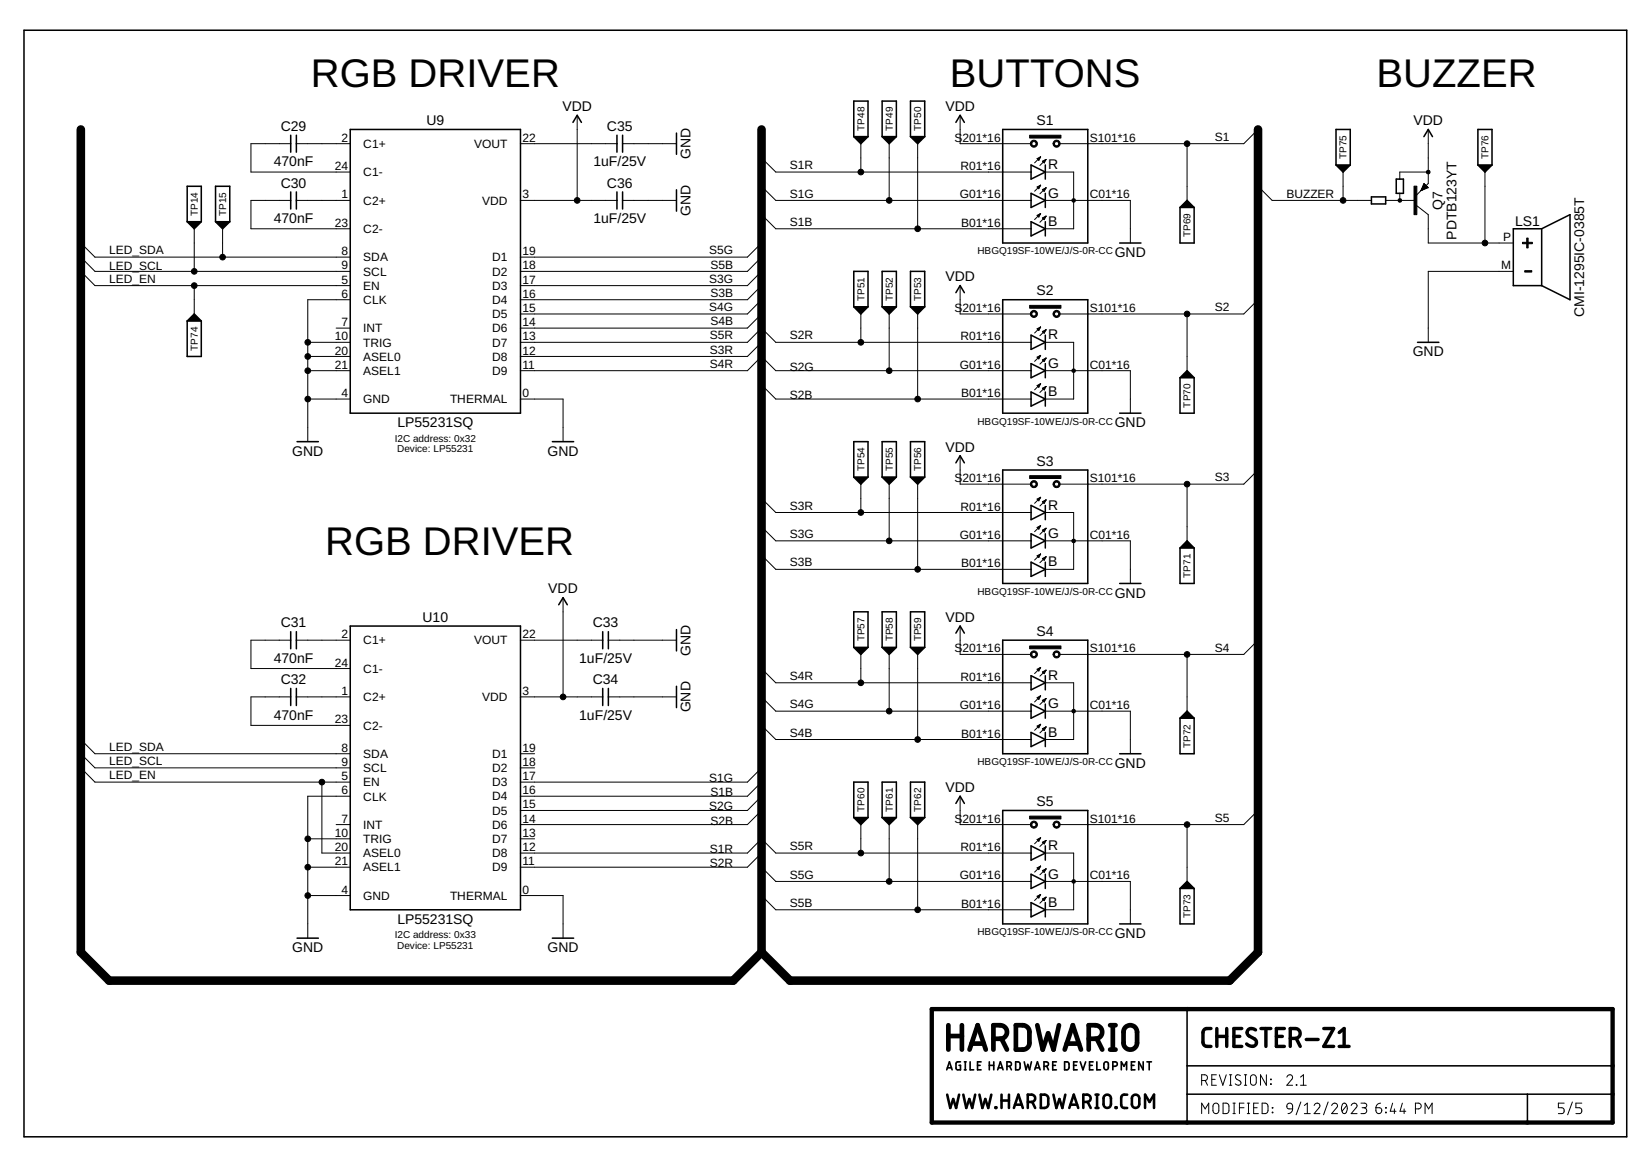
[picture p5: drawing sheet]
<svg xmlns="http://www.w3.org/2000/svg" width="297mm" height="210mm" viewBox="0 0 297 210" stroke-linecap="round" stroke-linejoin="round" font-family="sans-serif">
<g fill="none" stroke="#000" stroke-width=".18">
<path d="M52.3 25.8h-7.2v5.1h17.9M52.3 36h-7.2v5.1h17.9M53.3 25.8h9.7M53.3 36h9.7M93.6 25.8h17.4M93.6 36h17.4M103.8 20.7v15.3M112 25.8h9.7M112 36h9.7M137 33.5l2.6 2.5h45.9M137 28.4l2.6 2.5h45.9M137 38.6l2.6 2.5h45.9"/>
<path d="M154.9 25.8v5.1M160 25.8v10.2M165.1 25.8v15.3M172.7 20.7v5.1h12.8M186.7 28.6l.1 .2M186.7 33.7l.1 .2M186.7 38.8l.1 .2M187.2 28.2l-1.1 1.1M187.2 28.2l-.6 .3 .1 .1M187.2 28.2l-.3 .7-.1-.1M187.2 28.2l-.4 .6M187.2 28.2l-.5 .4"/>
<path d="M187.2 33.3l-1.1 1.1M187.2 33.3l-.6 .3 .1 .1M187.2 33.3l-.3 .7-.1-.1M187.2 33.3l-.4 .6M187.2 33.3l-.5 .4M187.2 38.4l-1.1 1.1M187.2 38.4l-.6 .3 .1 .1M187.2 38.4l-.3 .7-.1-.1M187.2 38.4l-.4 .6M187.2 38.4l-.5 .4M187.6 29.1l.2 .1M188.1 36h15.3v7.7"/>
<path d="M188.1 30.9h5.1v10.2h-5.1M188.2 28.7l-1.1 1.1M188.2 28.7l-.3 .6-.1-.1M188.2 28.7l-.7 .3 .1 .1M188.2 28.7l-.6 .4M188.2 28.7l-.4 .5M188.2 33.8l-1.1 1.1M188.2 33.8l-.3 .6h-.1M188.2 33.8l-.7 .3 .3 .3M188.2 33.8l-.6 .4M188.2 33.8l-.4 .6M188.2 38.9l-1.1 1.1"/>
<path d="M188.2 38.9l-.3 .6h-.1M188.2 38.9l-.7 .3 .3 .3M188.2 38.9l-.6 .4M188.2 38.9l-.4 .6M213.6 25.8v10.2M226.3 23.3l-2.5 2.5h-33.2M226.3 33.5l2.6 2.5h17.8M241.6 30.9v5.1M249.3 36h5.4M251.8 34.8v1.2M254.7 36.8l2.3 1.8v5.1h15.3M255.7 34.3l-1 1"/>
<path d="M256.2 33.1l-.5 1.2M256.3 33.1l-.6 1.2M256.4 33.2l-.7 1.1M256.4 33.3l-.7 1M256.5 33.3l-.3-.3-.5 1.3M256.5 33.3l.1 .1M256.5 33.3l-.8 1M256.6 33.4l.4 .4-1.3 .5M256.6 33.4l-.9 .9M256.7 33.5l-1 .8M256.8 33.6l-1.1 .7M256.9 33.7l-1.2 .6"/>
<path d="M257 23.3v9.7l-1.3 1.3M257 30.9h-5.2v1.3M267.2 30.9v12.8M14.5 46.2l2.6 2.6h45.9M14.5 48.8l2.6 2.6h45.9M14.5 43.7l2.6 2.5h45.9M34.9 41.1v7.7M34.9 51.4v5.1M40 41.1v5.1M60.5 59h2.5M63 53.9h-7.6v25.5M137 51.4l-2.5 2.5h-40.9"/>
<path d="M137 46.2l-2.5 2.6h-40.9M137 48.8l-2.5 2.6h-40.9M137 43.7l-2.5 2.5h-40.9M137 53.9l-2.5 2.6h-40.9M137 56.5l-2.5 2.5h-40.9M154.9 56.5v5.1M160 56.5v10.2M165.1 56.5v15.3M172.7 51.4v5.1h12.8M186.7 59.2l.1 .2M187.2 58.8l-1.1 1.1M187.2 58.8l-.6 .3 .1 .1"/>
<path d="M187.2 58.8l-.3 .7-.1-.1M187.2 58.8l-.4 .6M187.2 58.8l-.5 .4M187.6 59.7l.2 .2M188.2 59.3l-1.1 1.1M188.2 59.3l-.3 .6h-.1M188.2 59.3l-.7 .3 .1 .1M188.2 59.3l-.6 .4M188.2 59.3l-.4 .6M213.6 56.5v10.2M226.3 53.9l-2.5 2.6h-33.2M272.3 48.8h-15.3v12.8"/>
<path d="M55.4 71.8h7.6M55.4 64.1h7.6M55.4 66.7h7.6M55.4 61.6h7.6M93.6 71.8h7.7v7.6M93.6 66.7h40.9l2.5-2.6 2.6 2.6h45.9M93.6 61.6h40.9l2.5-2.6 2.6 2.6h45.9M137 69.2l2.6 2.6h45.9M137 61.6l-2.5 2.5h-40.9M186.6 64.2l.6-.3-.3 .7zM186.6 69.3l.6-.3-.3 .7zM187.2 63.9l-1.1 1.1"/>
<path d="M187.2 63.9l-.4 .6M187.2 63.9l-.5 .4M187.2 69l-1.1 1.1M187.2 69l-.4 .6M187.2 69l-.5 .4M187.6 64.8l.2 .2M187.6 69.9l.2 .2M188.1 61.6h5.1v10.2h-5.1M188.1 66.7h15.3v7.6M188.2 64.4l-1.1 1.1M188.2 64.4l-.3 .6h-.1M188.2 64.4l-.7 .3 .1 .1"/>
<path d="M188.2 64.4l-.6 .4M188.2 64.4l-.4 .6M188.2 69.5l-1.1 1.1M188.2 69.5l-.3 .6h-.1M188.2 69.5l-.7 .3 .1 .1M188.2 69.5l-.6 .4M188.2 69.5l-.4 .6M137 94.7l2.6 2.6h45.9M137 89.6l2.6 2.6h45.9M137 99.8l2.6 2.6h45.9M154.9 87.1v5.1M160 87.1v10.2"/>
<path d="M165.1 87.1v15.3M172.7 82v5.1h12.8M186.7 89.9l.1 .1M186.7 95l.1 .1M187.2 89.5l-1.1 1M187.2 89.5l-.6 .3 .1 .1M187.2 89.5l-.3 .6-.1-.1M187.2 89.5l-.4 .5M187.2 89.5l-.5 .4M187.2 94.6l-1.1 1M187.2 94.6l-.6 .3 .1 .1M187.2 94.6l-.3 .6-.1-.1"/>
<path d="M187.2 94.6l-.4 .5M187.2 94.6l-.5 .4M187.2 99.7l-1.1 1M187.2 99.7l-.6 .3 .1 .1M187.2 99.7l-.3 .6-.1-.1M187.2 99.7l-.4 .5M187.2 99.7l-.5 .4M188.1 97.3h15.3v7.6M188.1 92.2h5.1v10.2h-5.1M188.2 89.9l-1.1 1.1M188.2 89.9l-.3 .7-.1-.1M188.2 89.9l-.7 .3 .3 .3"/>
<path d="M188.2 89.9l-.6 .4M188.2 89.9l-.4 .6M188.2 95l-1.1 1.1M188.2 95l-.3 .7-.3-.3M188.2 95l-.7 .4h.1M188.2 95l-.6 .4M188.2 95l-.4 .6M213.6 87.1v10.2M226.3 84.5l-2.5 2.6h-33.2M52.3 115.1h-7.2v5.1h17.9M53.3 115.1h9.7M93.6 115.1h14.8"/>
<path d="M101.3 107.5v17.8M109.5 115.1h12.2M154.9 117.7v5.1M160 117.7v10.2M165.1 117.7v15.3M172.7 112.6v5.1h12.8M186.7 100.1l.1 .1M188.2 100.1l-1.1 1.1M188.2 100.1l-.3 .7-.3-.3M188.2 100.1l-.7 .4h.1M188.2 100.1l-.6 .4M188.2 100.1l-.4 .6"/>
<path d="M213.6 117.7v10.2M226.3 115.1l-2.5 2.6h-33.2M14.5 138.1l2.6 2.6h45.9M14.5 133l2.6 2.6h45.9M14.5 135.6l2.6 2.5h45.9M52.3 125.3h-7.2v5.2h17.9M53.3 125.3h9.7M93.6 125.3h14.8M93.6 135.6h2.6M93.6 138.1h2.6M109.5 125.3h12.2M137 125.3l2.6 2.6h45.9"/>
<path d="M137 138.1l-2.5 2.6h-40.9M137 120.2l2.6 2.6h45.9M137 130.5l2.6 2.5h45.9M186.6 120.4l.6-.3-.3 .6zM186.7 125.6l.1 .1M186.7 130.7l.1 .1M187.2 120.1l-1.1 1.1M187.2 120.1l-.4 .5M187.2 120.1l-.5 .4M187.2 125.2l-1.1 1.1M187.2 125.2l-.6 .3 .1 .1M187.2 125.2l-.3 .6-.1-.1"/>
<path d="M187.2 125.2l-.4 .5M187.2 125.2l-.5 .4M187.2 130.3l-1.1 1.1M187.2 130.3l-.6 .3 .1 .1M187.2 130.3l-.3 .6-.1-.1M187.2 130.3l-.4 .5M187.2 130.3l-.5 .4M187.6 120.9l.2 .2M187.6 126l.2 .2M188.1 127.9h15.3v7.7M188.1 122.8h5.1v10.2h-5.1M188.2 120.5l-1.1 1.1"/>
<path d="M188.2 120.5l-.3 .7-.1-.1M188.2 120.5l-.7 .4h.1M188.2 120.5l-.6 .4M188.2 120.5l-.4 .6M188.2 125.6l-1.1 1.1M188.2 125.6l-.3 .7-.1-.1M188.2 125.6l-.7 .4h.1M188.2 125.6l-.6 .4M188.2 125.6l-.4 .6M188.2 130.7l-1.1 1.1M188.2 130.7l-.3 .7-.1-.1M188.2 130.7l-.7 .4 .3 .2"/>
<path d="M188.2 130.7l-.6 .4M188.2 130.7l-.4 .6M55.4 156h7.6M55.4 150.9h7.6M57.9 140.7v12.7h5.1M60.5 148.3h2.5M63 143.2h-7.6v25.5M93.6 150.9h2.6M93.6 153.4h40.9l2.5-2.5 2.6 2.5h45.9M137 153.4l-2.5 2.6h-40.9M137 140.7l-2.5 2.5h-40.9M137 156l2.6 2.5h45.9"/>
<path d="M137 143.2l-2.5 2.6h-40.9M137 145.8l-2.5 2.5h-40.9M154.9 148.3v5.1M160 148.3v10.2M165.1 148.3v15.3M172.7 143.2v5.1h12.8M186.7 151.1l.1 .1M186.7 156.2l.1 .1M187.2 150.7l-1.1 1.1M187.2 150.7l-.6 .3 .1 .1M187.2 150.7l-.3 .6-.1-.1M187.2 150.7l-.4 .5"/>
<path d="M187.2 150.7l-.5 .4M187.2 155.8l-1.1 1.1M187.2 155.8l-.6 .3 .1 .1M187.2 155.8l-.3 .6-.1-.1M187.2 155.8l-.4 .5M187.2 155.8l-.5 .4M188.1 158.5h15.3v7.7M188.1 153.4h5.1v10.2h-5.1M188.2 151.2l-1.1 1.1M188.2 151.2l-.3 .6-.3-.2M188.2 151.2l-.7 .3 .1 .1M188.2 151.2l-.6 .4"/>
<path d="M188.2 151.2l-.4 .5M188.2 156.3l-1.1 1.1M188.2 156.3l-.3 .6-.3-.2M188.2 156.3l-.7 .3 .1 .1M188.2 156.3l-.6 .4M188.2 156.3l-.4 .5M213.6 148.3v10.2M226.3 145.8l-2.5 2.5h-33.2M55.4 161.1h7.6M93.6 161.1h7.7v7.6M137 161.1l2.6 2.5h45.9M186.6 161.2l.6-.3-.3 .6z"/>
<path d="M187.2 160.9l-1.1 1.1M187.2 160.9l-.4 .6M187.2 160.9l-.5 .4M187.6 161.8l.2 .1M188.2 161.4l-1.1 1.1M188.2 161.4l-.3 .6-.1-.1M188.2 161.4l-.7 .3 .1 .1M188.2 161.4l-.6 .4M188.2 161.4l-.4 .5M216.2 194.4h.5a.52 .52 0 0 0 .5-.6 .52 .52 0 0 0-.5-.5h-.5v1.9M216.8 194.4l.5 .8M218 194.1h.6"/>
<path d="M218.4 198.6l.3-.2 .5 .2 .1 1.2a.53 .53 0 0 1-.5 .5 .53 .53 0 0 1-.6-.5zM218.8 193.3h-.8v1.9h.8M219.4 193.3l.6 1.9 .6-1.9M220 198.4h.7l.4 .4v1.1l-.4 .4h-.7zM221.2 193.3h.4M221.2 195.2h.4M221.4 193.3v1.9M221.8 198.4h.4M222 198.4v1.9M223 199.2h.8M223.2 193.5a.47 .47 0 0 0-.7-.1 .47 .47 0 0 0 0 .7l.6 .3a.47 .47 0 0 1 0 .7 .47 .47 0 0 1-.7 0l-.2-.2M223.8 198.4h-.8v1.9"/>
<path d="M223.9 193.3h.4M223.9 195.2h.4M224.1 193.3v1.9M224.4 198.4h.4M224.6 198.4v1.9M225.1 193.5l.3-.2 .5 .2 .1 1.2a.52 .52 0 0 1-.5 .5 .52 .52 0 0 1-.5-.5zM225.6 199.2h.6M226.4 198.4h-.8v1.9h.8M227.1 198.4h.7l.3 .4v1l-.1 .3-.2 .2h-.7zM227.8 193.3v1.9l-1-1.9v1.9M228.6 194.1l.1 .1zM228.6 194.9l.1 .2z"/>
<path d="M228.9 199.2l.1 .1zM231.5 193.7a.51 .51 0 0 1 .7-.4 .51 .51 0 0 1 .2 .8l-.9 1.1h1.1M231.6 198.6l.3-.2 .4 .1 .2 .3 .1 .7-1-.2-.1-.2zM232.6 199.5l-.3 .5-.6 .3M233.2 195.1l.1 .1zM234 195.2h1M234 193.7l.5-.4v1.9M234 198.2l-.8 2.3M234.7 198.8l.5-.4v1.9M236.4 198.8a.51 .51 0 0 1 .7-.4 .51 .51 0 0 1 .2 .8l-.9 1.1h1.1M239 198.2l-.9 2.3M239.6 198.8a.51 .51 0 0 1 .7-.4 .51 .51 0 0 1 .2 .8l-.9 1.1h1"/>
<path d="M241.6 198.5l.1-.1a.8 .8 0 0 1 .7 1.2l-.1 .2a.45 .45 0 0 1-.4 .5 .45 .45 0 0 1-.5-.5v-.7zM242.3 198.8l-.9 1.1M243.1 198.8a.51 .51 0 0 1 .7-.4 .51 .51 0 0 1 .2 .8l-.9 1.1h1.1M244.9 198.4h.6a.41 .41 0 0 1 .4 .4 .41 .41 0 0 1-.4 .4h-.4M245.4 199.2a.53 .53 0 0 1 .5 .6 .53 .53 0 0 1-.5 .5h-.5M247.5 199.2h.7a.53 .53 0 0 1 .4 .6 .53 .53 0 0 1-.6 .5 .53 .53 0 0 1-.5-.5zM248.4 198.4a.83 .83 0 0 0-.9 .8M249.3 199.2l.1 .1zM250.5 198.4l-.4 1.5h1.1M250.9 199.5v.8M252.3 198.4l-.4 1.5h1M252.6 199.5v.8"/>
<path d="M254.7 199.5h.5a.52 .52 0 0 0 .5-.6 .52 .52 0 0 0-.5-.5h-.5v1.9M281.4 198.4h-1v.8h.6a.54 .54 0 0 1 .4 .6 .54 .54 0 0 1-.4 .5h-.6M282.9 198.2l-.9 2.3M284.6 198.4h-1.1v.8h.7a.54 .54 0 0 1 .4 .6 .54 .54 0 0 1-.4 .5h-.7M216.2 200.3v-1.9l.6 1.1 .7-1.1v1.9M221.8 200.3h.4M224.4 200.3h.4M228.9 200l.1 .2zM234.7 200.3h1M249.3 200l.1 .2zM256.4 200.3v-1.9l.6 1.1 .7-1.1v1.9"/>
</g>
<g fill="#000" stroke="#000" stroke-width=".18">
<path d="M185.6 25.4a.64 .64 0 0 1 1 .1 .64 .64 0 0 1-.4 1 .64 .64 0 0 1-.8-.7h.2a.39 .39 0 0 1 .6-.3 .39 .39 0 0 1 .1 .7 .39 .39 0 0 1-.6-.2l-.1-.2h-.2z" fill-rule="evenodd"/>
<path d="M189.7 25.4a.64 .64 0 0 1 1 .1 .64 .64 0 0 1-.4 1 .64 .64 0 0 1-.8-.7h.2a.39 .39 0 0 1 .6-.3 .39 .39 0 0 1 .1 .7 .39 .39 0 0 1-.7-.2v-.2h-.2z" fill-rule="evenodd"/>
<path d="M251.6 35.8h.5v.5l-.3 .1-.2-.1z" fill-rule="evenodd"/>
<path d="M256.7 30.8a.34 .34 0 0 1 .4-.1 .34 .34 0 0 1 .2 .4 .34 .34 0 0 1-.4 .2 .34 .34 0 0 1-.3-.4l.4 .1-.4-.1z" fill-rule="evenodd"/>
<path d="M185.6 56a.64 .64 0 0 1 1 .1 .64 .64 0 0 1-.4 1 .64 .64 0 0 1-.8-.6h.2a.39 .39 0 0 1 .6-.4 .39 .39 0 0 1 .1 .7 .39 .39 0 0 1-.6-.2l-.1-.1h-.2z" fill-rule="evenodd"/>
<path d="M189.7 56a.64 .64 0 0 1 1 .1 .64 .64 0 0 1-.4 1 .64 .64 0 0 1-.8-.6h.2a.39 .39 0 0 1 .6-.4 .39 .39 0 0 1 .1 .7 .39 .39 0 0 1-.7-.2v-.1h-.2z" fill-rule="evenodd"/>
<path d="M185.6 86.6a.64 .64 0 0 1 1 .2 .64 .64 0 0 1-.4 .9 .64 .64 0 0 1-.8-.6h.2a.39 .39 0 0 1 .6-.4 .39 .39 0 0 1 .1 .7 .39 .39 0 0 1-.6-.2l-.1-.1h-.2z" fill-rule="evenodd"/>
<path d="M189.7 86.6a.64 .64 0 0 1 1 .2 .64 .64 0 0 1-.4 .9 .64 .64 0 0 1-.8-.6h.2a.39 .39 0 0 1 .6-.4 .39 .39 0 0 1 .1 .7 .39 .39 0 0 1-.7-.2v-.1h-.2z" fill-rule="evenodd"/>
<path d="M192.9 97h.5v.5h-.5l-.1-.2z" fill-rule="evenodd"/>
<path d="M185.6 117.3a.63 .63 0 0 1 1 .1 .63 .63 0 0 1-.4 .9 .63 .63 0 0 1-.8-.6h.2a.39 .39 0 0 1 .6-.3 .39 .39 0 0 1 .1 .6 .39 .39 0 0 1-.6-.1l-.1-.2h-.2z" fill-rule="evenodd"/>
<path d="M189.7 117.3a.63 .63 0 0 1 1 .1 .63 .63 0 0 1-.4 .9 .63 .63 0 0 1-.8-.6h.2a.39 .39 0 0 1 .6-.3 .39 .39 0 0 1 .1 .6 .39 .39 0 0 1-.7-.1v-.2h-.2z" fill-rule="evenodd"/>
<path d="M185.6 147.9a.64 .64 0 0 1 1 .1 .64 .64 0 0 1-.4 .9 .64 .64 0 0 1-.8-.6h.2a.39 .39 0 0 1 .6-.3 .39 .39 0 0 1 .1 .6 .39 .39 0 0 1-.6-.1l-.1-.2h-.2z" fill-rule="evenodd"/>
<path d="M189.7 147.9a.64 .64 0 0 1 1 .1 .64 .64 0 0 1-.4 .9 .64 .64 0 0 1-.8-.6h.2a.39 .39 0 0 1 .6-.3 .39 .39 0 0 1 .1 .6 .39 .39 0 0 1-.7-.1v-.2h-.2z" fill-rule="evenodd"/>
<circle cx="103.8" cy="36" r=".51"/>
<circle cx="154.9" cy="30.9" r=".51"/>
<circle cx="160" cy="36" r=".51"/>
<circle cx="193.2" cy="36.1" r=".33"/>
<circle cx="213.6" cy="25.8" r=".51"/>
<circle cx="241.6" cy="36" r=".51"/>
<circle cx="34.9" cy="48.8" r=".51"/>
<circle cx="34.9" cy="51.4" r=".51"/>
<circle cx="40" cy="46.2" r=".51"/>
<circle cx="165.1" cy="41.1" r=".51"/>
<circle cx="213.6" cy="56.5" r=".51"/>
<circle cx="267.2" cy="43.7" r=".51"/>
<circle cx="55.4" cy="61.6" r=".51"/>
<circle cx="55.4" cy="66.7" r=".51"/>
<circle cx="55.4" cy="64.1" r=".51"/>
<circle cx="55.4" cy="71.8" r=".51"/>
<circle cx="154.9" cy="61.6" r=".51"/>
<circle cx="160" cy="66.7" r=".51"/>
<circle cx="165.1" cy="71.8" r=".51"/>
<circle cx="193.2" cy="66.7" r=".33"/>
<circle cx="154.9" cy="92.2" r=".51"/>
<circle cx="160" cy="97.3" r=".51"/>
<circle cx="213.6" cy="87.1" r=".51"/>
<circle cx="165.1" cy="102.4" r=".51"/>
<circle cx="213.6" cy="117.7" r=".51"/>
<circle cx="101.3" cy="125.3" r=".51"/>
<circle cx="154.9" cy="122.8" r=".51"/>
<circle cx="160" cy="127.9" r=".51"/>
<circle cx="165.1" cy="133" r=".51"/>
<circle cx="193.2" cy="127.9" r=".33"/>
<circle cx="55.4" cy="156" r=".51"/>
<circle cx="55.4" cy="150.9" r=".51"/>
<circle cx="57.9" cy="140.7" r=".51"/>
<circle cx="154.9" cy="153.4" r=".51"/>
<circle cx="160" cy="158.5" r=".51"/>
<circle cx="193.2" cy="158.5" r=".33"/>
<circle cx="213.6" cy="148.3" r=".51"/>
<circle cx="55.4" cy="161.1" r=".51"/>
<circle cx="165.1" cy="163.6" r=".51"/>
</g>
<path d="M14.5 23.3v148l5.1 5.1h112.3l5.1-5.1M137 23.3v148M226.3 23.3v148l-5.1 5.1h-79.1l-5.1-5.1" fill="none" stroke="#000" stroke-width="1.5"/>
<path d="M167.6 181.5h122.5v20.4h-122.5z" fill="none" stroke="#000" stroke-width=".78"/>
<g fill="none" stroke="#000" stroke-width=".28">
<path d="M4.3 5.4h288.4v199.1h-288.4zM33.7 39.9v-6.4h2.5v6.4M33.7 39.9l1.2 1.2 1.3-1.2M33.7 39.9h2.5M38.8 39.9v-6.4h2.5v6.4M38.8 39.9h2.5M38.8 39.9l1.2 1.2 1.3-1.2M52.3 24.3v3.1M52.3 34.5v3.1M53.3 24.3v3.1M53.3 34.5v3.1M63 23.3h30.6v51h-30.6z"/>
<path d="M103.1 22l.7-1.3 .8 1.3M111 24.3v3.1M111 34.5v3.1M112 24.3v3.1M112 34.5v3.1M121.7 23.9v3.8M121.7 34.1v3.9M153.6 24.6l1.3 1.2 1.3-1.2M153.6 24.6v-6.4h2.6v6.4M153.6 24.6h2.6M153.9 24.7h2M154 24.8h1.8"/>
<path d="M154.1 25h1.5M154.2 25.1h1.3M154.4 25.2h1M154.5 25.3h.8M154.6 25.5h.5M154.7 25.6h.3M158.7 24.6v-6.4h2.6v6.4M158.7 24.6h2.6M158.7 24.6l1.3 1.2 1.3-1.2M159 24.7h2M159.1 24.8h1.8M159.2 25h1.6"/>
<path d="M159.3 25.1h1.3M159.5 25.2h1M159.6 25.3h.8M159.7 25.5h.5M159.9 25.6h.2M163.8 24.6v-6.4h2.6v6.4M163.8 24.6h2.6M163.8 24.6l1.3 1.2 1.3-1.2M164.1 24.7h2M164.2 24.8h1.8M164.3 25h1.6M164.4 25.1h1.3"/>
<path d="M164.6 25.2h1M164.7 25.3h.8M164.8 25.5h.6M165 25.6h.2M172 22l.7-1.3 .8 1.3M180.4 23.3h15.3v20.4h-15.3zM185.5 29.7l2.6 1.2-2.6 1.3zM185.5 34.8l2.6 1.2-2.6 1.3zM185.5 39.9l2.6 1.2-2.6 1.3zM188.1 29.7v2.5M188.1 34.8v2.5M188.1 39.9v2.5"/>
<path d="M212.3 37.3v6.4h2.5v-6.4M212.3 37.3l1.3-1.3 1.2 1.3M212.3 37.3h2.5M212.6 37.2h2M212.7 37.1h1.8M212.8 36.9h1.5M212.9 36.8h1.3M213.1 36.7h1M213.2 36.6h.8M213.3 36.4h.5M213.4 36.3h.3M240.4 29.7v-6.4h2.5v6.4"/>
<path d="M240.4 29.7l1.2 1.2 1.3-1.2M240.4 29.7h2.5M240.6 29.8h2.1M240.7 29.9h1.8M240.9 30.1h1.5M241 30.2h1.3M241.1 30.3h1M241.3 30.4h.7M241.4 30.6h.5M241.5 30.7h.3M246.7 35.4h2.6v1.3h-2.6zM251.2 32.2h1.3v2.6h-1.3z"/>
<path d="M256.2 24.6l.8-1.3 .7 1.3M265.9 29.7v-6.4h2.5v6.4M265.9 29.7h2.5M265.9 29.7l1.3 1.2 1.2-1.2M266.1 29.8h2.1M266.3 29.9h1.8M266.4 30.1h1.5M266.5 30.2h1.3M266.7 30.3h1M266.8 30.4h.7M266.9 30.6h.5M267 30.7h.3"/>
<path d="M33.7 57.7l1.2-1.2 1.3 1.2M33.7 57.7v6.4h2.5v-6.4M33.7 57.7h2.5M33.9 57.6h2.1M33.9 40h2.1M34.1 57.5h1.7M34.1 40.1h1.7M34.2 57.4h1.5M34.2 40.3h1.5M34.3 57.2h1.3M34.3 40.4h1.3M34.4 57.1h1.1"/>
<path d="M34.4 40.5h1.1M34.6 57h.7M34.6 40.6h.7M34.7 56.9h.5M34.7 40.8h.5M34.8 56.7h.3M34.8 40.9h.3M39 40h2.1M39.2 40.1h1.7M39.3 40.3h1.5M39.4 40.4h1.3M39.5 40.5h1.1"/>
<path d="M39.7 40.6h.7M39.8 40.8h.5M39.9 40.9h.3M153.6 55.2v-6.4h2.6v6.4M153.6 55.2l1.3 1.3 1.3-1.3M153.6 55.2h2.6M153.9 55.3h2M154 55.4h1.8M154.1 55.6h1.5M154.2 55.7h1.3M154.4 55.8h1M154.5 56h.8"/>
<path d="M154.6 56.1h.5M154.7 56.2h.3M158.7 55.2v-6.4h2.6v6.4M158.7 55.2h2.6M158.7 55.2l1.3 1.3 1.3-1.3M159 55.3h2M159.1 55.4h1.8M159.2 55.6h1.6M159.3 55.7h1.3M159.5 55.8h1M159.6 56h.8M159.7 56.1h.5"/>
<path d="M159.9 56.2h.2M163.8 55.2v-6.4h2.6v6.4M163.8 55.2h2.6M163.8 55.2l1.3 1.3 1.3-1.3M164.1 55.3h2M164.2 55.4h1.8M164.3 55.6h1.6M164.4 55.7h1.3M164.6 55.8h1M164.7 56h.8M164.8 56.1h.6M165 56.2h.2"/>
<path d="M172 52.6l.7-1.2 .8 1.2M180.4 53.9h15.3v20.4h-15.3zM201.4 43.7h3.9M277.4 41.1h-5.1v10.3h5.1M277.4 41.1v10.3M277.4 41.1l5.1-2.5v15.3l-5.1-2.5M53.4 79.4h3.9M99.4 79.4h3.8M185.5 60.3l2.6 1.3-2.6 1.2zM185.5 65.4l2.6 1.3-2.6 1.2zM185.5 70.5l2.6 1.3-2.6 1.2zM188.1 60.3v2.5"/>
<path d="M188.1 65.4v2.5M188.1 70.5v2.5M201.4 74.3h3.9M212.3 67.9v6.4h2.5v-6.4M212.3 67.9l1.3-1.2 1.2 1.2M212.3 67.9h2.5M212.6 67.8h2M212.7 67.7h1.8M212.8 67.6h1.5M212.9 67.4h1.3M213.1 67.3h1M213.2 67.2h.8"/>
<path d="M213.3 67.1h.5M213.4 66.9h.3M255 61.6h3.9M153.6 85.8v-6.4h2.6v6.4M153.6 85.8l1.3 1.3 1.3-1.3M153.6 85.8h2.6M153.9 85.9h2M154 86.1h1.8M154.1 86.2h1.5M154.2 86.3h1.3M154.4 86.4h1M154.5 86.6h.8"/>
<path d="M154.6 86.7h.5M154.7 86.8h.3M158.7 85.8v-6.4h2.6v6.4M158.7 85.8h2.6M158.7 85.8l1.3 1.3 1.3-1.3M159 85.9h2M159.1 86.1h1.8M159.2 86.2h1.6M159.3 86.3h1.3M159.5 86.4h1M159.6 86.6h.8M159.7 86.7h.5"/>
<path d="M159.9 86.8h.2M163.8 85.8v-6.4h2.6v6.4M163.8 85.8h2.6M163.8 85.8l1.3 1.3 1.3-1.3M164.1 85.9h2M164.2 86.1h1.8M164.3 86.2h1.6M164.4 86.3h1.3M164.6 86.4h1M164.7 86.6h.8M164.8 86.7h.6M165 86.8h.2"/>
<path d="M172 83.2l.7-1.2 .8 1.2M180.4 84.5h15.3v20.4h-15.3zM185.5 90.9l2.6 1.3-2.6 1.3zM185.5 96l2.6 1.3-2.6 1.3zM188.1 90.9v2.6M188.1 96v2.6M212.3 98.6v6.3h2.5v-6.3M212.3 98.6l1.3-1.3 1.2 1.3M212.3 98.6h2.5M212.6 98.4h2M212.7 98.3h1.8M212.8 98.2h1.5"/>
<path d="M212.9 98.1h1.3M213.1 97.9h1M213.2 97.8h.8M213.3 97.7h.5M213.4 97.5h.3M52.3 113.6v3.1M53.3 113.6v3.1M63 112.6h30.6v51h-30.6zM100.5 108.8l.8-1.3 .8 1.3M108.4 113.6v3.1M109.5 113.6v3.1M121.7 113.2v3.9"/>
<path d="M153.6 116.4v-6.4h2.6v6.4M153.6 116.4l1.3 1.3 1.3-1.3M153.6 116.4h2.6M153.9 116.6h2M154 116.7h1.8M154.1 116.8h1.5M154.2 116.9h1.3M154.4 117.1h1M154.5 117.2h.8M154.6 117.3h.5M154.7 117.5h.3M158.7 116.4v-6.4h2.6v6.4"/>
<path d="M158.7 116.4h2.6M158.7 116.4l1.3 1.3 1.3-1.3M159 116.6h2M159.1 116.7h1.8M159.2 116.8h1.6M159.3 116.9h1.3M159.5 117.1h1M159.6 117.2h.8M159.7 117.3h.5M159.9 117.5h.2M163.8 116.4v-6.4h2.6v6.4M163.8 116.4h2.6"/>
<path d="M163.8 116.4l1.3 1.3 1.3-1.3M164.1 116.6h2M164.2 116.7h1.8M164.3 116.8h1.6M164.4 116.9h1.3M164.6 117.1h1M164.7 117.2h.8M164.8 117.3h.6M165 117.5h.2M172 113.9l.7-1.3 .8 1.3M180.4 115.1h15.3v20.5h-15.3zM185.5 101.1l2.6 1.3-2.6 1.3z"/>
<path d="M188.1 101.1v2.6M201.4 104.9h3.9M52.3 123.8v3.1M53.3 123.8v3.1M108.4 123.8v3.1M109.5 123.8v3.1M121.7 123.4v3.9M185.5 121.5l2.6 1.3-2.6 1.3zM185.5 126.6l2.6 1.3-2.6 1.3zM185.5 131.7l2.6 1.3-2.6 1.3zM188.1 121.5v2.6M188.1 126.6v2.6"/>
<path d="M188.1 131.7v2.6M201.4 135.6h3.9M212.3 129.2v6.4h2.5v-6.4M212.3 129.2l1.3-1.3 1.2 1.3M212.3 129.2h2.5M212.6 129.1h2M212.7 128.9h1.8M212.8 128.8h1.5M212.9 128.7h1.3M213.1 128.5h1M213.2 128.4h.8M213.3 128.3h.5"/>
<path d="M213.4 128.2h.3M153.6 147v-6.3h2.6v6.3M153.6 147l1.3 1.3 1.3-1.3M153.6 147h2.6M153.9 147.2h2M154 147.3h1.8M154.1 147.4h1.5M154.2 147.6h1.3M154.4 147.7h1M154.5 147.8h.8M154.6 147.9h.5M154.7 148.1h.3"/>
<path d="M158.7 147v-6.3h2.6v6.3M158.7 147h2.6M158.7 147l1.3 1.3 1.3-1.3M159 147.2h2M159.1 147.3h1.8M159.2 147.4h1.6M159.3 147.6h1.3M159.5 147.7h1M159.6 147.8h.8M159.7 147.9h.5M159.9 148.1h.2M163.8 147v-6.3h2.6v6.3"/>
<path d="M163.8 147h2.6M163.8 147l1.3 1.3 1.3-1.3M164.1 147.2h2M164.2 147.3h1.8M164.3 147.4h1.6M164.4 147.6h1.3M164.6 147.7h1M164.7 147.8h.8M164.8 147.9h.6M165 148.1h.2M172 144.5l.7-1.3 .8 1.3M180.4 145.8h15.3v20.4h-15.3z"/>
<path d="M185.5 152.1l2.6 1.3-2.6 1.3zM185.5 157.2l2.6 1.3-2.6 1.3zM188.1 152.1v2.6M188.1 157.2v2.6M212.3 159.8v6.4h2.5v-6.4M212.3 159.8l1.3-1.3 1.2 1.3M212.3 159.8h2.5M212.6 159.7h2M212.7 159.6h1.8M212.8 159.4h1.5M212.9 159.3h1.3M213.1 159.2h1"/>
<path d="M213.2 159h.8M213.3 158.9h.5M213.4 158.8h.3M53.4 168.7h3.9M99.4 168.7h3.8M185.5 162.3l2.6 1.3-2.6 1.3zM188.1 162.3v2.6M201.4 166.2h3.9M213.6 181.5v20.4M213.6 191.7h76.5M213.6 196.8h76.5M274.8 196.8v5.1"/>
</g>
<g fill="none" stroke="#000" stroke-width=".85">
<path d="M170.6 184.4v4.4M170.6 186.4h2.5M173.1 184.4v4.4M174.4 188.8l1.5-4.4 1.5 4.4M174.8 187.7h2.2M178.7 186.8a2.21 2.21 0 0 0 2.1-.3 1.22 1.22 0 0 0 .3-1.3 1.22 1.22 0 0 0-1.1-.8h-1.3v4.4M180.2 186.8l1 2M182.8 184.4a2.23 2.23 0 0 1 2 .3l.3 .4 .1 .5v2.3l-.4 .6a2.4 2.4 0 0 1-2 .3zM186.6 184.4l1 4.4 1-2.9 .9 2.9 1-4.4M191.6 188.8l1.4-4.4 1.5 4.4M191.9 187.7h2.2M195.9 186.8a2.19 2.19 0 0 0 2-.3 1.22 1.22 0 0 0 .3-1.3 1.22 1.22 0 0 0-1.1-.8h-1.2v4.4"/>
<path d="M197.3 186.8l1 2M199.7 184.4h1M199.7 188.8h1M200.2 184.4v4.4M202.4 184.8a1.23 1.23 0 0 1 1.4-.3 1.23 1.23 0 0 1 .8 1.1v2a1.22 1.22 0 0 1-1.2 1.2 1.22 1.22 0 0 1-1.3-1.2l.1-2.3z"/>
</g>
<g fill="none" stroke="#000" stroke-width=".3">
<path d="M170.3 192.4l.5-1.4 .5 1.4M170.5 192.1h.7M172.8 191h-.6l-.2 .2v.9l.2 .3h.6v-.8h-.2M173.5 192.4h.3M173.5 191h.3M173.7 191v1.4M174.5 191v1.4h.7M175.9 191.6h.4M176.5 191h-.6v1.4h.6M178 191.6h.8M178 191v1.4M178.8 191v1.4"/>
<path d="M179.5 192.4l.5-1.4 .5 1.4M179.6 192.1h.7M181.2 191.8h.4a.4 .4 0 0 0 .4-.4 .4 .4 0 0 0-.4-.4h-.4v1.4M181.7 191.8l.3 .6M182.7 191h.6l.2 .2v1l-.2 .2h-.6zM184.3 191l.3 1.4 .3-.9 .3 .9 .4-1.4M186.2 192.4l.4-1.4 .5 1.4M186.3 192.1h.7M187.8 191.8h.4a.4 .4 0 0 0 .4-.4 .4 .4 0 0 0-.4-.4h-.4v1.4M188.3 191.8l.3 .6M189.4 191.6h.5M190.1 191h-.7v1.4h.7"/>
<path d="M191.5 191h.6l.2 .2v.8l-.2 .4h-.6zM193.2 191.6h.5M193.8 191h-.6v1.4h.6M194.4 191l.4 1.4 .5-1.4M196 191.6h.5M196.7 191h-.7v1.4h.7M197.3 191v1.4h.7M198.7 191.1l.3-.1 .3 .1 .1 .9a.4 .4 0 0 1-.4 .4 .4 .4 0 0 1-.4-.4zM200.2 191.8h.4a.4 .4 0 0 0 .4-.4 .4 .4 0 0 0-.4-.4h-.4v1.4M201.7 192.4v-1.4l.5 .8 .5-.8v1.4M203.6 191.6h.4M204.2 191h-.6v1.4h.6"/>
<path d="M205.7 191v1.4l-.8-1.4v1.4M206.4 191h.8M206.8 191v1.4"/>
</g>
<g fill="none" stroke="#000" stroke-width=".47">
<path d="M170.4 196.9l.6 2.4 .5-1.6 .5 1.6 .6-2.4M173.3 196.9l.5 2.4 .6-1.6 .5 1.6 .6-2.4M176.2 196.9l.5 2.4 .6-1.6 .5 1.6 .6-2.4M179.1 199.2l.1 .1zM180.2 196.9v2.4M180.2 198h1.3M181.5 196.9v2.4M182.4 199.3l.8-2.4 .8 2.4M182.6 198.7h1.2M184.9 198.2h.7a.66 .66 0 0 0 .6-.7 .66 .66 0 0 0-.6-.6h-.7v2.4M185.7 198.2l.5 1.1M187.3 196.9h.8a.64 .64 0 0 1 .5 .6v1.1a.67 .67 0 0 1-.7 .7h-.6z"/>
<path d="M189.5 196.9l.6 2.4 .5-1.6 .5 1.6 .6-2.4M192.4 199.3l.8-2.4 .8 2.4M192.6 198.7h1.2M194.9 198.2h.7a.66 .66 0 0 0 .6-.7 .66 .66 0 0 0-.6-.6h-.7v2.4M195.7 198.2l.5 1.1M197.1 199.3h.5M197.1 196.9h.5M197.4 196.9v2.4M198.7 197.1a.67 .67 0 0 1 .7-.2 .67 .67 0 0 1 .5 .6v1.1a.67 .67 0 0 1-.7 .7 .67 .67 0 0 1-.7-.7v-1.1zM200.7 199.2h.2v.1h-.2zM202.8 196.9h-.5a.54 .54 0 0 0-.6 .5l.1 1.7 .3 .2h.7M203.8 197.1a.67 .67 0 0 1 .7-.2 .67 .67 0 0 1 .5 .6v1.1a.67 .67 0 0 1-.7 .7 .67 .67 0 0 1-.7-.7v-1.1z"/>
<path d="M206 199.3v-2.4l.8 1.3 .8-1.3v2.4"/>
</g>
<g fill="none" stroke="#000" stroke-width=".61">
<path d="M217.9 185h-.8a.7 .7 0 0 0-.7 .7l.1 2a.73 .73 0 0 0 .6 .5h.8M218.9 185v3.2M218.9 186.4h1.8M220.7 185v3.2M222 186.4h1.1M223.4 185h-1.4v3.2h1.4M225.9 185.3a.85 .85 0 0 0-1-.3 .85 .85 0 0 0-.5 .9l.2 .3 1.1 .7a.77 .77 0 0 1 .2 1.1 .77 .77 0 0 1-1.1 .1l-.5-.3M226.9 185h1.7M227.8 185v3.2M229.6 186.4h1.1M231.1 185h-1.5v3.2h1.5M232.1 186.8a1.65 1.65 0 0 0 1.6-.3 .88 .88 0 0 0 .2-1 .88 .88 0 0 0-.9-.5h-.9v3.2"/>
<path d="M233.2 186.8l.7 1.4M235 187h2.2M238.2 185h1.7l-1.7 3.2h1.7M240.9 188.2h1.8M240.9 185.7l.9-.7v3.2"/>
</g>
<path d="M185.3 24.3h5.6v.5h-5.6zM254.4 33.5h.5v5.1h-.5zM185.3 54.9h5.6v.5h-5.6zM273.9 43.6h1.8v.2h-1.8zM274.3 48.7h1.3v.2h-1.3zM274.7 42.8h.2v1.8h-.2zM185.3 85.6h5.6v.5h-5.6zM185.3 116.2h5.6v.5h-5.6zM185.3 146.8h5.6v.5h-5.6z" fill="#000" stroke="#000" stroke-width=".18"/>
<g font-size="7.2">
<text x="55.9" y="15.6">RGB DRIVER</text>
<text x="170.9" y="15.6">BUTTONS</text>
<text x="247.6" y="15.6">BUZZER</text>
<text x="58.5" y="99.9">RGB DRIVER</text>
</g>
<g font-size="2.5">
<text x="50.5" y="23.5">C29</text>
<text x="76.7" y="22.5">U9</text>
<text x="101.2" y="20">VDD</text>
<text x="109.2" y="23.5">C35</text>
<text x="170.1" y="20">VDD</text>
<text x="186.5" y="22.5">S1</text>
<text x="254.3" y="22.5">VDD</text>
<text x="49.3" y="29.9">470nF</text>
<text x="106.8" y="29.9">1uF/25V</text>
<text x="124.3" y="28.6" transform="rotate(-90 124.3 28.6)">GND</text>
<text x="50.5" y="33.8">C30</text>
<text x="109.2" y="33.8">C36</text>
<text x="188.6" y="30.4">R</text>
<text x="188.6" y="35.5">G</text>
<text x="49.3" y="40.1">470nF</text>
<text x="106.8" y="40.1">1uF/25V</text>
<text x="124.3" y="38.8" transform="rotate(-90 124.3 38.8)">GND</text>
<text x="188.6" y="40.6">B</text>
<text x="259.5" y="37.7" transform="rotate(-90 259.5 37.7)">Q7</text>
<text x="272.6" y="40.6">LS1</text>
<text x="200.6" y="46.2">GND</text>
<text x="262" y="43.1" transform="rotate(-90 262 43.1)">PDTB123YT</text>
<text x="170.1" y="50.6">VDD</text>
<text x="186.5" y="53.1">S2</text>
<text x="285" y="57" transform="rotate(-90 285 57)">CMI-1295IC-0385T</text>
<text x="188.6" y="61.1">R</text>
<text x="254.2" y="64.1">GND</text>
<text x="188.6" y="66.2">G</text>
<text x="188.6" y="71.3">B</text>
<text x="71.5" y="76.9">LP55231SQ</text>
<text x="200.6" y="76.9">GND</text>
<text x="52.6" y="82">GND</text>
<text x="98.5" y="82">GND</text>
<text x="170.1" y="81.2">VDD</text>
<text x="186.5" y="83.8">S3</text>
<text x="188.6" y="91.7">R</text>
<text x="188.6" y="96.8">G</text>
<text x="188.6" y="101.9">B</text>
<text x="98.6" y="106.7">VDD</text>
<text x="200.6" y="107.5">GND</text>
<text x="50.5" y="112.9">C31</text>
<text x="76" y="111.8">U10</text>
<text x="106.6" y="112.9">C33</text>
<text x="170.1" y="111.8">VDD</text>
<text x="49.3" y="119.2">470nF</text>
<text x="104.2" y="119.2">1uF/25V</text>
<text x="124.3" y="117.9" transform="rotate(-90 124.3 117.9)">GND</text>
<text x="186.5" y="114.4">S4</text>
<text x="50.5" y="123.1">C32</text>
<text x="106.6" y="123.1">C34</text>
<text x="188.6" y="122.3">R</text>
<text x="49.3" y="129.4">470nF</text>
<text x="104.2" y="129.4">1uF/25V</text>
<text x="124.3" y="128.2" transform="rotate(-90 124.3 128.2)">GND</text>
<text x="188.6" y="127.4">G</text>
<text x="188.6" y="132.5">B</text>
<text x="170.1" y="142.5">VDD</text>
<text x="200.6" y="138.1">GND</text>
<text x="186.5" y="145">S5</text>
<text x="188.6" y="152.9">R</text>
<text x="188.6" y="158">G</text>
<text x="71.5" y="166.2">LP55231SQ</text>
<text x="188.6" y="163.1">B</text>
<text x="52.6" y="171.3">GND</text>
<text x="98.5" y="171.3">GND</text>
<text x="200.6" y="168.7">GND</text>
</g>
<g font-size="2.2">
<text x="61.5" y="25.5">2</text>
<text x="65.4" y="26.6">C1+</text>
<text x="85.3" y="26.6">VOUT</text>
<text x="94" y="25.5">22</text>
<text x="171.7" y="25.5">S</text>
<text x="173.2" y="25.5">201*16</text>
<text x="196.1" y="25.5">S101*16</text>
<text x="218.6" y="25.3">S1</text>
<text x="60.2" y="30.6">24</text>
<text x="61.5" y="35.7">1</text>
<text x="65.4" y="31.7">C1-</text>
<text x="94" y="35.7">3</text>
<text x="142.1" y="35.5">S1G</text>
<text x="142.1" y="30.4">S1R</text>
<text x="172.7" y="35.7">G01*16</text>
<text x="172.8" y="30.6">R01*16</text>
<text x="196.1" y="35.7">C01*16</text>
<text x="231.4" y="35.5">BUZZER</text>
<text x="60.2" y="40.8">23</text>
<text x="65.4" y="36.8">C2+</text>
<text x="65.4" y="41.9">C2-</text>
<text x="86.7" y="36.8">VDD</text>
<text x="142.1" y="40.6">S1B</text>
<text x="172.9" y="40.8">B01*16</text>
<text x="19.6" y="45.7">LED_SDA</text>
<text x="61.5" y="45.9">8</text>
<text x="65.4" y="47">SDA</text>
<text x="88.5" y="47">D1</text>
<text x="94" y="45.9">19</text>
<text x="127.6" y="45.7">S5G</text>
<text x="270.5" y="43.3">P</text>
<text x="19.6" y="50.9">LED_EN</text>
<text x="19.6" y="48.6">LED_SCL</text>
<text x="61.5" y="48.5">9</text>
<text x="61.5" y="51">5</text>
<text x="61.5" y="53.6">6</text>
<text x="65.4" y="49.6">SCL</text>
<text x="65.4" y="52.1">EN</text>
<text x="88.5" y="49.6">D2</text>
<text x="88.5" y="52.1">D3</text>
<text x="94" y="48.5">18</text>
<text x="94" y="51">17</text>
<text x="94" y="53.6">16</text>
<text x="127.6" y="50.9">S3G</text>
<text x="127.8" y="48.3">S5B</text>
<text x="127.8" y="53.4">S3B</text>
<text x="270.1" y="48.5">M</text>
<text x="61.5" y="58.7">7</text>
<text x="65.4" y="54.7">CLK</text>
<text x="65.4" y="59.8">INT</text>
<text x="88.5" y="54.7">D4</text>
<text x="88.5" y="57.2">D5</text>
<text x="88.5" y="59.8">D6</text>
<text x="94" y="56.1">15</text>
<text x="94" y="58.7">14</text>
<text x="127.6" y="56">S4G</text>
<text x="127.8" y="58.5">S4B</text>
<text x="171.7" y="56.1">S</text>
<text x="173.2" y="56.1">201*16</text>
<text x="196.1" y="56.1">S101*16</text>
<text x="218.6" y="56">S2</text>
<text x="60.2" y="61.2">10</text>
<text x="60.2" y="63.8">20</text>
<text x="65.4" y="62.3">TRIG</text>
<text x="65.4" y="64.9">ASEL0</text>
<text x="88.5" y="62.3">D7</text>
<text x="88.5" y="64.9">D8</text>
<text x="94" y="61.2">13</text>
<text x="94" y="63.8">12</text>
<text x="127.7" y="61.1">S5R</text>
<text x="127.7" y="63.6">S3R</text>
<text x="142.1" y="61.1">S2R</text>
<text x="172.8" y="61.2">R01*16</text>
<text x="60.2" y="66.3">21</text>
<text x="61.5" y="71.4">4</text>
<text x="65.4" y="67.4">ASEL1</text>
<text x="88.5" y="67.4">D9</text>
<text x="94" y="66.3">11</text>
<text x="94" y="71.4">0</text>
<text x="127.7" y="66.2">S4R</text>
<text x="142.1" y="66.7">S2G</text>
<text x="142.1" y="71.8">S2B</text>
<text x="172.7" y="66.3">G01*16</text>
<text x="172.9" y="71.4">B01*16</text>
<text x="196.1" y="66.3">C01*16</text>
<text x="65.4" y="72.5">GND</text>
<text x="81" y="72.5">THERMAL</text>
<text x="171.7" y="86.7">S</text>
<text x="173.2" y="86.7">201*16</text>
<text x="196.1" y="86.7">S101*16</text>
<text x="218.6" y="86.6">S3</text>
<text x="142.1" y="91.7">S3R</text>
<text x="172.8" y="91.8">R01*16</text>
<text x="142.1" y="96.8">S3G</text>
<text x="142.1" y="101.9">S3B</text>
<text x="172.7" y="96.9">G01*16</text>
<text x="196.1" y="96.9">C01*16</text>
<text x="172.9" y="102">B01*16</text>
<text x="60.2" y="119.9">24</text>
<text x="61.5" y="114.8">2</text>
<text x="65.4" y="115.9">C1+</text>
<text x="85.3" y="115.9">VOUT</text>
<text x="94" y="114.8">22</text>
<text x="171.7" y="117.3">S</text>
<text x="173.2" y="117.3">201*16</text>
<text x="196.1" y="117.3">S101*16</text>
<text x="218.6" y="117.2">S4</text>
<text x="61.5" y="125">1</text>
<text x="65.4" y="121">C1-</text>
<text x="94" y="125">3</text>
<text x="142.1" y="122.3">S4R</text>
<text x="172.8" y="122.5">R01*16</text>
<text x="60.2" y="130.1">23</text>
<text x="65.4" y="126.1">C2+</text>
<text x="65.4" y="131.2">C2-</text>
<text x="86.7" y="126.1">VDD</text>
<text x="142.1" y="127.4">S4G</text>
<text x="172.7" y="127.6">G01*16</text>
<text x="196.1" y="127.6">C01*16</text>
<text x="19.6" y="135.1">LED_SDA</text>
<text x="19.6" y="137.6">LED_SCL</text>
<text x="61.5" y="137.8">9</text>
<text x="61.5" y="135.2">8</text>
<text x="65.4" y="136.3">SDA</text>
<text x="88.5" y="136.3">D1</text>
<text x="94" y="135.2">19</text>
<text x="94" y="137.8">18</text>
<text x="142.1" y="132.5">S4B</text>
<text x="172.9" y="132.7">B01*16</text>
<text x="19.6" y="140.2">LED_EN</text>
<text x="61.5" y="140.3">5</text>
<text x="61.5" y="142.9">6</text>
<text x="65.4" y="138.9">SCL</text>
<text x="65.4" y="141.4">EN</text>
<text x="65.4" y="144">CLK</text>
<text x="88.5" y="138.9">D2</text>
<text x="88.5" y="141.4">D3</text>
<text x="88.5" y="144">D4</text>
<text x="94" y="140.3">17</text>
<text x="94" y="142.9">16</text>
<text x="127.6" y="140.7">S1G</text>
<text x="127.8" y="143.2">S1B</text>
<text x="61.5" y="148">7</text>
<text x="65.4" y="149.1">INT</text>
<text x="88.5" y="146.5">D5</text>
<text x="88.5" y="149.1">D6</text>
<text x="94" y="145.4">15</text>
<text x="94" y="148">14</text>
<text x="127.6" y="145.8">S2G</text>
<text x="127.8" y="148.3">S2B</text>
<text x="171.7" y="148">S</text>
<text x="173.2" y="148">201*16</text>
<text x="196.1" y="148">S101*16</text>
<text x="218.6" y="147.8">S5</text>
<text x="60.2" y="150.5">10</text>
<text x="60.2" y="153.1">20</text>
<text x="60.2" y="155.6">21</text>
<text x="65.4" y="151.6">TRIG</text>
<text x="65.4" y="154.2">ASEL0</text>
<text x="88.5" y="151.6">D7</text>
<text x="88.5" y="154.2">D8</text>
<text x="94" y="150.5">13</text>
<text x="94" y="153.1">12</text>
<text x="94" y="155.6">11</text>
<text x="127.7" y="153.4">S1R</text>
<text x="127.7" y="156">S2R</text>
<text x="142.1" y="152.9">S5R</text>
<text x="172.8" y="153.1">R01*16</text>
<text x="61.5" y="160.7">4</text>
<text x="65.4" y="161.8">GND</text>
<text x="65.4" y="156.7">ASEL1</text>
<text x="81" y="161.8">THERMAL</text>
<text x="88.5" y="156.7">D9</text>
<text x="94" y="160.7">0</text>
<text x="142.1" y="158">S5G</text>
<text x="172.7" y="158.2">G01*16</text>
<text x="196.1" y="158.2">C01*16</text>
<text x="142.1" y="163.1">S5B</text>
<text x="172.9" y="163.3">B01*16</text>
</g>
<g font-size="1.8">
<text x="155.5" y="23.5" transform="rotate(-90 155.5 23.5)">TP48</text>
<text x="160.6" y="23.5" transform="rotate(-90 160.6 23.5)">TP49</text>
<text x="165.7" y="23.5" transform="rotate(-90 165.7 23.5)">TP50</text>
<text x="242.3" y="28.6" transform="rotate(-90 242.3 28.6)">TP75</text>
<text x="267.8" y="28.6" transform="rotate(-90 267.8 28.6)">TP76</text>
<text x="35.6" y="38.8" transform="rotate(-90 35.6 38.8)">TP14</text>
<text x="40.7" y="38.8" transform="rotate(-90 40.7 38.8)">TP15</text>
<text x="175.9" y="45.7">HBGQ19SF-10WE/J/S-0R-CC</text>
<text x="214.2" y="42.7" transform="rotate(-90 214.2 42.7)">TP69</text>
<text x="155.5" y="54.1" transform="rotate(-90 155.5 54.1)">TP51</text>
<text x="160.6" y="54.1" transform="rotate(-90 160.6 54.1)">TP52</text>
<text x="165.7" y="54.1" transform="rotate(-90 165.7 54.1)">TP53</text>
<text x="35.6" y="63.1" transform="rotate(-90 35.6 63.1)">TP74</text>
<text x="175.9" y="76.4">HBGQ19SF-10WE/J/S-0R-CC</text>
<text x="214.2" y="73.3" transform="rotate(-90 214.2 73.3)">TP70</text>
<text x="71" y="79.4">I2C address: 0x32</text>
<text x="71.5" y="81.3">Device: LP55231</text>
<text x="155.5" y="84.8" transform="rotate(-90 155.5 84.8)">TP54</text>
<text x="160.6" y="84.8" transform="rotate(-90 160.6 84.8)">TP55</text>
<text x="165.7" y="84.8" transform="rotate(-90 165.7 84.8)">TP56</text>
<text x="175.9" y="107">HBGQ19SF-10WE/J/S-0R-CC</text>
<text x="214.2" y="103.9" transform="rotate(-90 214.2 103.9)">TP71</text>
<text x="155.5" y="115.4" transform="rotate(-90 155.5 115.4)">TP57</text>
<text x="160.6" y="115.4" transform="rotate(-90 160.6 115.4)">TP58</text>
<text x="165.7" y="115.4" transform="rotate(-90 165.7 115.4)">TP59</text>
<text x="175.9" y="137.6">HBGQ19SF-10WE/J/S-0R-CC</text>
<text x="214.2" y="134.5" transform="rotate(-90 214.2 134.5)">TP72</text>
<text x="155.5" y="146" transform="rotate(-90 155.5 146)">TP60</text>
<text x="160.6" y="146" transform="rotate(-90 160.6 146)">TP61</text>
<text x="165.7" y="146" transform="rotate(-90 165.7 146)">TP62</text>
<text x="214.2" y="165.2" transform="rotate(-90 214.2 165.2)">TP73</text>
<text x="71" y="168.7">I2C address: 0x33</text>
<text x="71.5" y="170.6">Device: LP55231</text>
<text x="175.9" y="168.2">HBGQ19SF-10WE/J/S-0R-CC</text>
</g>
</svg>
